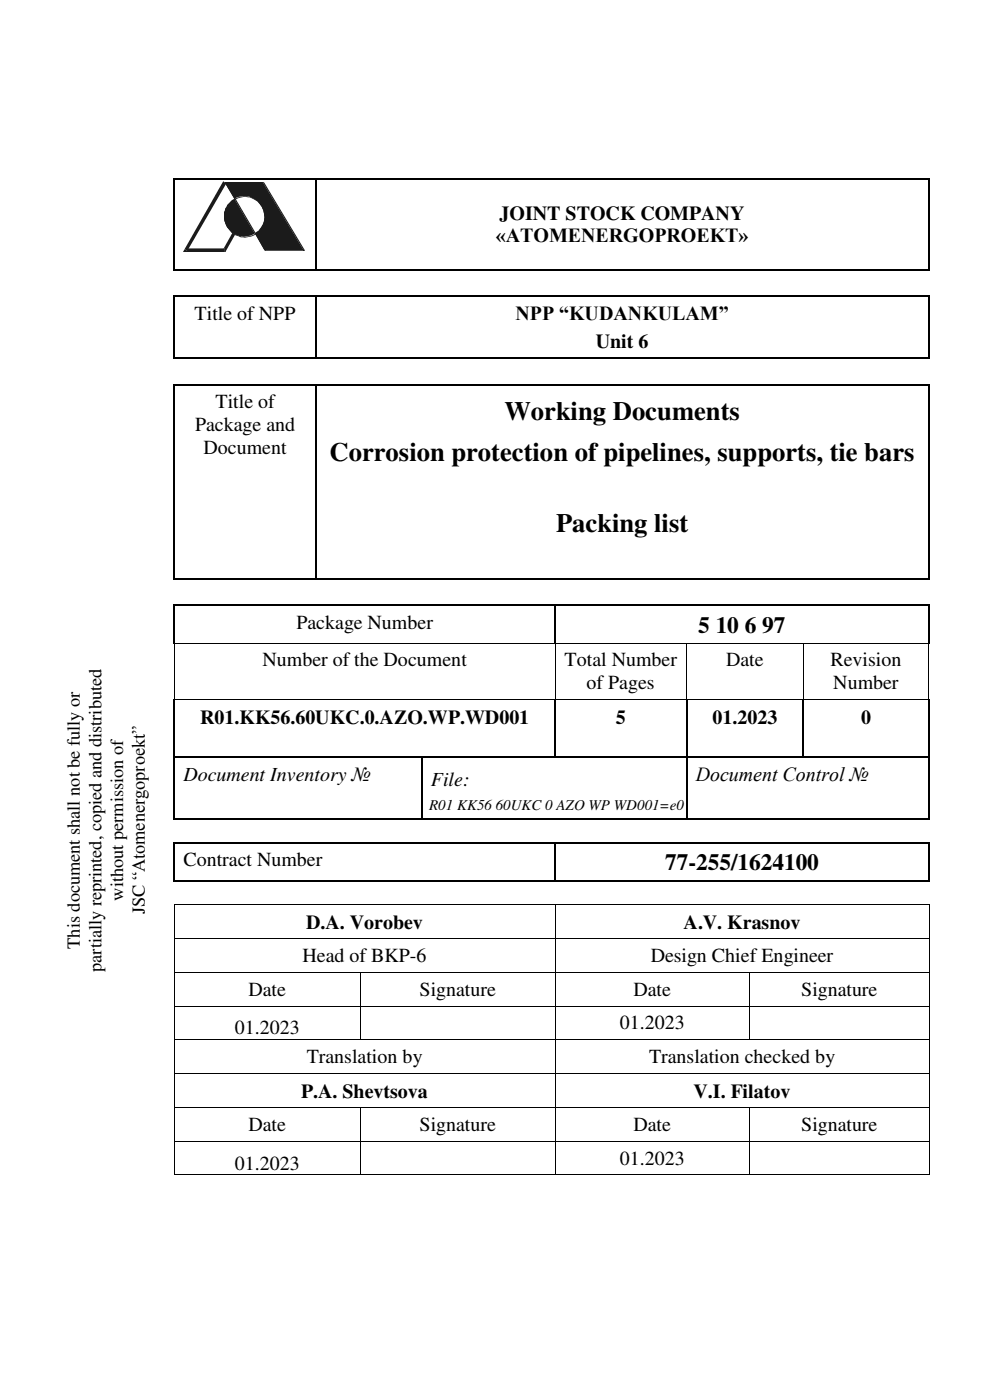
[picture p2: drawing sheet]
<svg xmlns="http://www.w3.org/2000/svg" width="210mm" height="297mm" viewBox="0 0 210 297" stroke-linecap="round" stroke-linejoin="round" font-family="sans-serif">
<g fill="#000">
<path d="M36.9 37.8h.2v.3h-.2z" fill-rule="evenodd"/>
<path d="M36.9 37.8h.2v.3h-.2z" fill-rule="evenodd"/>
<path d="M66.9 37.8h.2v.3h-.2z" fill-rule="evenodd"/>
<path d="M196.8 37.8h.3v.3h-.3z" fill-rule="evenodd"/>
<path d="M196.8 37.8h.3v.3h-.3z" fill-rule="evenodd"/>
<path d="M36.9 57.1h.2v.2h-.2z" fill-rule="evenodd"/>
<path d="M36.9 57.1h.2v.2h-.2z" fill-rule="evenodd"/>
<path d="M66.9 57.1h.2v.2h-.2z" fill-rule="evenodd"/>
<path d="M196.8 57.1h.3v.2h-.3z" fill-rule="evenodd"/>
<path d="M196.8 57.1h.3v.2h-.3z" fill-rule="evenodd"/>
<path d="M36.9 62.7h.2v.2h-.2z" fill-rule="evenodd"/>
<path d="M36.9 62.7h.2v.2h-.2z" fill-rule="evenodd"/>
<path d="M36.9 75.9h.2v.2h-.2z" fill-rule="evenodd"/>
<path d="M36.9 75.9h.2v.2h-.2z" fill-rule="evenodd"/>
<path d="M66.9 62.7h.2v.2h-.2z" fill-rule="evenodd"/>
<path d="M66.9 75.9h.2v.2h-.2z" fill-rule="evenodd"/>
<path d="M196.8 62.7h.3v.2h-.3z" fill-rule="evenodd"/>
<path d="M196.8 62.7h.3v.2h-.3z" fill-rule="evenodd"/>
<path d="M196.8 75.9h.3v.2h-.3z" fill-rule="evenodd"/>
<path d="M196.8 75.9h.3v.2h-.3z" fill-rule="evenodd"/>
<path d="M36.9 81.5h.2v.3h-.2z" fill-rule="evenodd"/>
<path d="M36.9 81.5h.2v.3h-.2z" fill-rule="evenodd"/>
<path d="M66.9 81.5h.2v.3h-.2z" fill-rule="evenodd"/>
<path d="M196.8 81.5h.3v.3h-.3z" fill-rule="evenodd"/>
<path d="M196.8 81.5h.3v.3h-.3z" fill-rule="evenodd"/>
<path d="M36.9 122.7h.2v.3h-.2z" fill-rule="evenodd"/>
<path d="M36.9 122.7h.2v.3h-.2z" fill-rule="evenodd"/>
<path d="M36.9 128.3h.2v.2h-.2z" fill-rule="evenodd"/>
<path d="M36.9 128.3h.2v.2h-.2z" fill-rule="evenodd"/>
<path d="M36.9 136.4h.2v.1h-.2z" fill-rule="evenodd"/>
<path d="M37.1 136.4h.2v.1h-.2z" fill-rule="evenodd"/>
<path d="M66.9 122.7h.2v.3h-.2z" fill-rule="evenodd"/>
<path d="M117.6 128.3h.3v.2h-.3z" fill-rule="evenodd"/>
<path d="M117.6 136.4h.2v.1h-.2z" fill-rule="evenodd"/>
<path d="M117.8 136.4l.1 .1z" fill-rule="evenodd"/>
<path d="M117.9 136.4h.2v.1h-.2z" fill-rule="evenodd"/>
<path d="M145.6 136.4h.2v.1h-.2z" fill-rule="evenodd"/>
<path d="M170.3 136.4h.2v.1h-.2z" fill-rule="evenodd"/>
<path d="M196.8 122.7h.3v.3h-.3z" fill-rule="evenodd"/>
<path d="M196.8 122.7h.3v.3h-.3z" fill-rule="evenodd"/>
<path d="M196.9 128.3h.3v.2h-.3z" fill-rule="evenodd"/>
<path d="M196.9 128.3h.3v.2h-.3z" fill-rule="evenodd"/>
<path d="M196.9 136.4h.2v.1h-.2z" fill-rule="evenodd"/>
<path d="M197.1 136.4l.1 .1z" fill-rule="evenodd"/>
<path d="M36.9 148.4h.2v.2h-.2z" fill-rule="evenodd"/>
<path d="M37.1 148.4h.2v.2h-.2z" fill-rule="evenodd"/>
<path d="M117.6 148.4h.2v.2h-.2z" fill-rule="evenodd"/>
<path d="M117.8 148.4l.1 .2z" fill-rule="evenodd"/>
<path d="M117.9 148.4h.2v.2h-.2z" fill-rule="evenodd"/>
<path d="M145.6 148.4h.1v.2h-.1z" fill-rule="evenodd"/>
<path d="M145.7 148.4l.1 .2z" fill-rule="evenodd"/>
<path d="M145.8 148.4h.2v.2h-.2z" fill-rule="evenodd"/>
<path d="M170.3 148.4h.1v.2h-.1z" fill-rule="evenodd"/>
<path d="M170.4 148.4l.1 .2z" fill-rule="evenodd"/>
<path d="M170.5 148.4h.2v.2h-.2z" fill-rule="evenodd"/>
<path d="M196.9 148.4h.2v.2h-.2z" fill-rule="evenodd"/>
<path d="M197.1 148.4l.1 .2z" fill-rule="evenodd"/>
<path d="M36.9 160.6h.2v.2h-.2z" fill-rule="evenodd"/>
<path d="M36.9 173.6h.2v.2h-.2z" fill-rule="evenodd"/>
<path d="M36.9 173.6h.2v.2h-.2z" fill-rule="evenodd"/>
<path d="M36.9 178.7h.2v.3h-.2z" fill-rule="evenodd"/>
<path d="M36.9 178.7h.2v.3h-.2z" fill-rule="evenodd"/>
<path d="M89.4 160.6h.2v.2h-.2z" fill-rule="evenodd"/>
<path d="M89.4 173.6h.2v.2h-.2z" fill-rule="evenodd"/>
<path d="M117.6 160.6h.3v.2h-.3z" fill-rule="evenodd"/>
<path d="M117.6 178.7h.3v.3h-.3z" fill-rule="evenodd"/>
<path d="M145.6 160.6h.2v.2h-.2z" fill-rule="evenodd"/>
<path d="M145.6 173.6h.2v.2h-.2z" fill-rule="evenodd"/>
<path d="M170.3 160.6h.2v.2h-.2z" fill-rule="evenodd"/>
<path d="M196.9 160.6h.3v.2h-.3z" fill-rule="evenodd"/>
<path d="M196.9 173.6h.3v.2h-.3z" fill-rule="evenodd"/>
<path d="M196.9 173.6h.3v.2h-.3z" fill-rule="evenodd"/>
<path d="M196.9 178.7h.3v.3h-.3z" fill-rule="evenodd"/>
<path d="M196.9 178.7h.3v.3h-.3z" fill-rule="evenodd"/>
<path d="M36.9 186.8h.2v.3h-.2z" fill-rule="evenodd"/>
<path d="M36.9 186.8h.2v.3h-.2z" fill-rule="evenodd"/>
<path d="M36.9 191.9h.2v.2h-.2z" fill-rule="evenodd"/>
<path d="M36.9 191.9h.2v.2h-.2z" fill-rule="evenodd"/>
<path d="M36.9 199.1h.2v.1h-.2z" fill-rule="evenodd"/>
<path d="M117.6 186.8h.3v.3h-.3z" fill-rule="evenodd"/>
<path d="M117.7 191.9h.1v.2h-.1z" fill-rule="evenodd"/>
<path d="M117.7 199.1h.1v.1h-.1z" fill-rule="evenodd"/>
<path d="M196.9 186.8h.3v.3h-.3z" fill-rule="evenodd"/>
<path d="M196.9 186.8h.3v.3h-.3z" fill-rule="evenodd"/>
<path d="M197.1 191.9h.1v.2h-.1z" fill-rule="evenodd"/>
<path d="M197.1 191.9h.1v.2h-.1z" fill-rule="evenodd"/>
<path d="M197.1 199.1h.1v.1h-.1z" fill-rule="evenodd"/>
<path d="M36.9 206.2h.2v.2h-.2z" fill-rule="evenodd"/>
<path d="M36.9 213.4h.2v.2h-.2z" fill-rule="evenodd"/>
<path d="M76.4 206.2h.2v.2h-.2z" fill-rule="evenodd"/>
<path d="M76.4 213.4h.2v.2h-.2z" fill-rule="evenodd"/>
<path d="M117.7 206.2h.1v.2h-.1z" fill-rule="evenodd"/>
<path d="M117.7 213.4h.1v.2h-.1z" fill-rule="evenodd"/>
<path d="M158.9 206.2h.2v.2h-.2z" fill-rule="evenodd"/>
<path d="M158.9 213.4h.2v.2h-.2z" fill-rule="evenodd"/>
<path d="M197.1 206.2h.1v.2h-.1z" fill-rule="evenodd"/>
<path d="M197.1 213.4h.1v.2h-.1z" fill-rule="evenodd"/>
<path d="M36.9 220.5h.2v.2h-.2z" fill-rule="evenodd"/>
<path d="M36.9 227.7h.2v.2h-.2z" fill-rule="evenodd"/>
<path d="M36.9 234.9h.2v.2h-.2z" fill-rule="evenodd"/>
<path d="M76.4 220.5h.2v.2h-.2z" fill-rule="evenodd"/>
<path d="M76.4 234.9h.2v.2h-.2z" fill-rule="evenodd"/>
<path d="M117.7 220.5h.1v.2h-.1z" fill-rule="evenodd"/>
<path d="M117.7 227.7h.1v.2h-.1z" fill-rule="evenodd"/>
<path d="M117.7 234.9h.1v.2h-.1z" fill-rule="evenodd"/>
<path d="M158.9 220.5h.2v.2h-.2z" fill-rule="evenodd"/>
<path d="M158.9 234.9h.2v.2h-.2z" fill-rule="evenodd"/>
<path d="M197.1 220.5h.1v.2h-.1z" fill-rule="evenodd"/>
<path d="M197.1 227.7h.1v.2h-.1z" fill-rule="evenodd"/>
<path d="M197.1 234.9h.1v.2h-.1z" fill-rule="evenodd"/>
<path d="M36.9 242.1h.2v.1h-.2z" fill-rule="evenodd"/>
<path d="M36.9 249.2h.2v.2h-.2z" fill-rule="evenodd"/>
<path d="M36.9 249.2h.2v.2h-.2z" fill-rule="evenodd"/>
<path d="M76.4 242.1h.2v.1h-.2z" fill-rule="evenodd"/>
<path d="M76.4 249.2h.2v.2h-.2z" fill-rule="evenodd"/>
<path d="M117.7 242.1h.1v.1h-.1z" fill-rule="evenodd"/>
<path d="M117.7 249.2h.1v.2h-.1z" fill-rule="evenodd"/>
<path d="M158.9 242.1h.2v.1h-.2z" fill-rule="evenodd"/>
<path d="M158.9 249.2h.2v.2h-.2z" fill-rule="evenodd"/>
<path d="M197.1 242.1h.1v.1h-.1z" fill-rule="evenodd"/>
<path d="M197.1 249.2h.1v.2h-.1z" fill-rule="evenodd"/>
<path d="M197.1 249.2h.1v.2h-.1z" fill-rule="evenodd"/>
</g>
<g fill="none" stroke="#000" stroke-width=".25">
<path d="M37 38.1v19M37.1 37.9h29.8M67 38.1v19M67.1 37.9h129.7M197 38.1v19M37.1 57.2h29.8M67.1 57.2h129.7M37 62.9v13M37.1 62.8h29.8M37.1 76h29.8M67 62.9v13M67.1 62.8h129.7"/>
<path d="M67.1 76h129.7M197 62.9v13M37 81.8v40.9M37.1 81.6h29.8M67 81.8v40.9M67.1 81.6h129.7M197 81.8v40.9M37 128.5v7.9M37.1 122.8h29.8M37.1 128.4h80.5M67.1 122.8h129.7M117.8 128.5v7.9"/>
<path d="M117.9 128.4h79M197.1 128.5v7.9M37 148.6v12M117.8 148.6v12M145.7 148.6v12M170.4 148.6v12M197.1 148.6v12M37 160.8v12.8M37 179v7.8M37.1 160.7h52.3M37.1 173.7h52.3M37.1 178.8h80.5"/>
<path d="M89.5 160.8v12.8M89.6 160.7h28M89.6 173.7h56M117.8 179v7.8M117.9 160.7h27.7M117.9 178.8h79M145.7 160.8v12.8M145.8 160.7h24.5M145.8 173.7h51.1M170.5 160.7h26.4M197.1 160.8v12.8M197.1 179v7.8"/>
<path d="M37.1 186.9h80.5M117.9 186.9h79"/>
</g>
<g fill="none" stroke="#000" stroke-width=".21">
<path d="M37 136.5v11.9M37.3 136.5h80.3M117.8 136.5v11.9M118.1 136.5h27.5M145.7 136.5v11.9M145.8 136.5h24.5M170.4 136.5v11.9M170.5 136.5h26.4M197.1 136.5v11.9M37.3 148.5h80.3M118.1 148.5h27.5M146 148.5h24.3"/>
<path d="M170.7 148.5h26.2M37 192.1v7M37 199.2v7M37.1 192h80.6M37.1 199.2h80.6M117.8 192.1v7M117.8 199.2v7M117.8 192h79.3M117.8 199.2h79.3M197.1 192.1v7M197.1 199.2v7M37 206.4v7"/>
<path d="M37 213.6v6.9M37.1 206.3h39.3M37.1 213.5h39.3M76.5 206.4v7M76.5 213.6v6.9M76.6 206.3h41.1M76.6 213.5h41.1M117.8 206.4v7M117.8 213.6v6.9M117.8 206.3h41.1M117.8 213.5h41.1M159 206.4v7"/>
<path d="M159 213.6v6.9M159.1 206.3h38M159.1 213.5h38M197.1 206.4v7M197.1 213.6v6.9M37 220.7v7M37 227.9v7M37 235.1v7M37.1 220.6h39.3M37.1 227.8h80.6M37.1 235h39.3M76.5 235.1v7"/>
<path d="M76.6 220.6h41.1M76.6 235h41.1M117.8 220.7v7M117.8 227.9v7M117.8 235.1v7M117.8 220.6h41.1M117.8 227.8h79.3M117.8 235h41.1M159 235.1v7M159.1 220.6h38M159.1 235h38M197.1 220.7v7"/>
<path d="M197.1 227.9v7M197.1 235.1v7M37 242.2v7M37.1 242.1h39.3M37.1 249.3h39.3M76.5 242.2v7M76.6 242.1h41.1M76.6 249.3h41.1M117.8 242.2v7M117.8 242.1h41.1M117.8 249.3h41.1M159 242.2v7"/>
<path d="M159.1 242.1h38M159.1 249.3h38M197.1 242.2v7"/>
</g>
<path d="M150.7 7.5h46.5v25.4h-46.5z" fill-rule="evenodd" fill="#fff"/>
<path d="M47.6 38.6h8.1l8.7 14.4h-8.3l-2.1-3.5a4.2 4.2 0 0 0 1.4-5.8 4.2 4.2 0 0 0-5.7-1.5z" fill-rule="evenodd" fill="#1f1a17"/>
<path d="M47.8 38.7h8.1l8.7 14.5h-8.3l-2.1-3.6a4.2 4.2 0 0 0 1.4-5.8 4.2 4.2 0 0 0-5.7-1.5z" fill="none" stroke="#1f1a17" stroke-width=".21"/>
<path d="M48.9 42.8l.8-.6 4.3 7.4a4.3 4.3 0 0 1-5.5-.9 4.3 4.3 0 0 1 0-5.6z" fill-rule="evenodd" fill="#1f1a17"/>
<path d="M49.1 42.9l.8-.6 4.3 7.4a4.3 4.3 0 0 1-5.5-.9 4.3 4.3 0 0 1 0-5.6z" fill="none" stroke="#1f1a17" stroke-width=".21"/>
<g fill="#1f1a17">
<path d="M49.3 49.4l.6 .3-2.2 3.8 .3-.3-.1 .3h-.2v-.8l-.3 .2z"/>
<path d="M39.2 52.9l.5 .3-.2-.5h8.2v.8h-8.2l-.3-.6 .3 .6h-.7z"/>
<path d="M47.4 38.5l.6 .4-8.3 14.3-.5-.3z"/>
</g>
<g font-size="5.6">
<text x="107" y="89.1">Working Documents</text>
<text x="69.9" y="97.7">Corrosion protection of pipelines, supports, tie bars</text>
<text x="118" y="112.8">Packing list</text>
</g>
<g font-size="5">
<text x="148.1" y="134.2">5 10 6 97</text>
<text x="141.1" y="184.6">77-255/1624100</text>
</g>
<g font-size="4.2">
<text x="106" y="46.6">JOINT STOCK COMPANY</text>
<text x="105.2" y="51.4">«АТОМENERGOPROEKT»</text>
<text x="41.3" y="67.8">Title of NPP</text>
<text x="109.4" y="67.9">NPP “KUDANKULAM”</text>
<text x="126.4" y="73.8">Unit 6</text>
<text x="45.7" y="86.6">Title of</text>
<text x="41.4" y="91.5">Package and</text>
<text x="43.2" y="96.4">Document</text>
<text x="62.9" y="133.5">Package Number</text>
<text x="55.7" y="141.4">Number of the Document</text>
<text x="119.8" y="141.4">Total Number</text>
<text x="154" y="141.4">Date</text>
<text x="176.2" y="141.4">Revision</text>
<text x="124.4" y="146.3">of Pages</text>
<text x="176.8" y="146.3">Number</text>
<text x="42.5" y="153.5">R01.KK56.60UKC.0.AZO.WP.WD001</text>
<text x="130.6" y="153.5">5</text>
<text x="151.2" y="153.5">01.2023</text>
<text x="182.7" y="153.5">0</text>
<text x="38.9" y="165.7">Document Inventory №</text>
<text x="91.4" y="166.8">File:</text>
<text x="147.6" y="165.7">Document Control №</text>
<text x="38.9" y="183.8">Contract Number</text>
<text x="64.9" y="197">D.A. Vorobev</text>
<text x="145" y="197">A.V. Krasnov</text>
<text x="64.2" y="204.1">Head of BKP-6</text>
<text x="138" y="204.1">Design Chief Engineer</text>
<text x="52.7" y="211.3">Date</text>
<text x="89" y="211.3">Signature</text>
<text x="134.4" y="211.3">Date</text>
<text x="170" y="211.3">Signature</text>
<text x="49.8" y="219.5">01.2023</text>
<text x="131.5" y="218.4">01.2023</text>
<text x="65.1" y="225.6">Translation by</text>
<text x="137.7" y="225.6">Translation checked by</text>
<text x="63.9" y="232.9">P.A. Shevtsova</text>
<text x="147.1" y="232.9">V.I. Filatov</text>
<text x="52.7" y="239.9">Date</text>
<text x="89" y="239.9">Signature</text>
<text x="134.4" y="239.9">Date</text>
<text x="170" y="239.9">Signature</text>
<text x="49.8" y="248.2">01.2023</text>
<text x="131.5" y="247.1">01.2023</text>
</g>
<g font-size="3.9">
<text x="26.1" y="191.1" transform="rotate(-90 26.1 191.1)">without permission of</text>
<text x="30.7" y="194" transform="rotate(-90 30.7 194)">JSC “Atomenergoproekt”</text>
<text x="16.9" y="201.3" transform="rotate(-90 16.9 201.3)">This document shall not be fully or</text>
<text x="21.5" y="206.2" transform="rotate(-90 21.5 206.2)">partially reprinted, copied and distributed</text>
</g>
<text font-size="3.2" x="91" y="171.8">R01 KK56 60UKC 0 AZO WP WD001=e0</text>
</svg>
